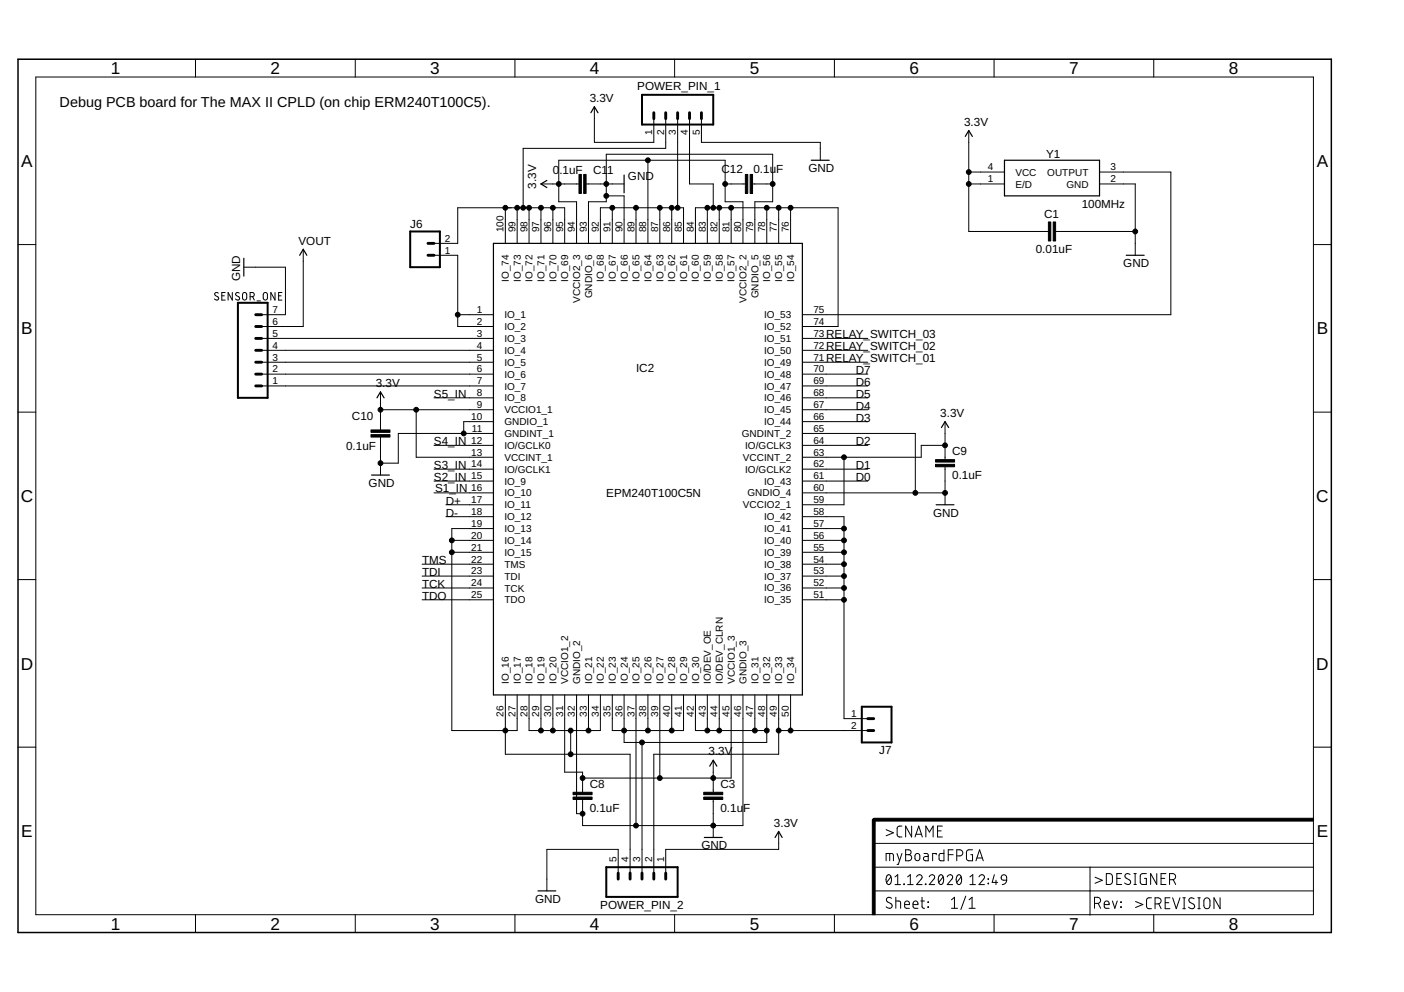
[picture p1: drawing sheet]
<svg xmlns="http://www.w3.org/2000/svg" width="297mm" height="210mm" viewBox="0 0 297 210" stroke-linecap="round" stroke-linejoin="round" font-family="sans-serif">
<g fill="none" stroke="#000" stroke-width=".21">
<path d="M7.6 16.3h270.3v177.2h-270.3zM41.4 12.5v3.8M75.2 12.5v3.8M108.9 12.5v3.8M142.7 12.5v3.8M176.5 12.5v3.8M210.3 12.5v3.8M244.1 12.5v3.8M114.4 38.9h8.1M124 38.9h8M125.8 22.6v7.5h12.5v-5M137.1 33.9v17.6"/>
<path d="M140.8 25.1v6.3h-30.1v12.6M143.4 25.1v18.9M145.9 25.1v13.8h5v5.1M148.4 25.1v5h25.1v3.8M153.4 38.9h4.3M159.2 38.9h4.3M205 38.9h7.5M205 36.4h7.5M205 27.6v21.4h16.8M232.6 36.4h15.1v30.2h-77.9M232.6 38.9h7.6v15.1M3.8 51.8h3.8"/>
<path d="M51.6 56.5h8.8v10.1h-5M64.2 52.7v16.4h-8.8M91.8 54h5v15.1h7.6M91.8 51.5h5v-7.5h22.7v7.5M106.9 44v7.5M109.4 44v7.5M111.9 44v7.5M114.4 44v7.5M117 44v7.5M122 51.5v-8.8h-3.8v-8.8h35.2v8.8h3.8v8.8M124.5 51.5v-8.8h3.8v-10.1h35.2v10.1h-3.8v8.8M127 51.5v-7.5h17.6v7.5"/>
<path d="M128.3 41.4h3.7v10.1M129.5 44v7.5M134.6 44v7.5M139.6 44v7.5M142.1 44v7.5M147.1 51.5v-7.5h30.2v25.1h-7.5M149.6 44v7.5M152.2 44v7.5M154.7 44v7.5M162.2 44v7.5M164.7 44v7.5M167.3 44v7.5"/>
<path d="M223.3 49h16.9M277.9 51.8h3.8M46.2 62a.41 .41 0 0 0-.6-.1 .41 .41 0 0 0-.1 .6l.6 .3a.4 .4 0 0 1 .1 .6 .4 .4 0 0 1-.7 0l-.1-.1M46.9 62.6h.6M47.6 61.9h-.7v1.6h.7M49.1 61.9v1.6l-.8-1.6v1.6M50.6 62a.41 .41 0 0 0-.5-.1 .41 .41 0 0 0-.2 .6l.6 .3a.37 .37 0 0 1 .1 .5 .37 .37 0 0 1-.5 .2l-.3-.2M51.4 62l.4-.1 .3 .1 .1 1.1a.44 .44 0 0 1-.4 .4 .44 .44 0 0 1-.5-.4zM52.9 62.8h.5a.44 .44 0 0 0 .4-.5 .44 .44 0 0 0-.4-.4h-.5v1.6M53.4 62.8l.4 .7M54.4 63.7h.7M55.4 71.6h49"/>
<path d="M55.4 74.1h49M55.4 76.6h49M55.4 79.2h49M55.8 62l.3-.1 .4 .1 .1 1.1a.44 .44 0 0 1-.5 .4 .44 .44 0 0 1-.4-.4zM58.2 61.9v1.6l-.9-1.6v1.6M58.9 62.6h.6M59.6 61.9h-.7v1.6h.7M96.8 66.6h7.6M169.8 71.6h13.8M169.8 74.1h13.8M169.8 76.6h13.8M169.8 79.2h13.8"/>
<path d="M3.8 87.2h3.8M55.4 81.7h49M80.5 86.7h23.9M80.5 82.9v8.1M80.5 92.5v8M88.1 86.7v10.1h16.3M91.8 84.2h12.6M91.8 94.2h12.6M91.8 99.3h12.6M104.4 89.2h-6.3v2.5M104.4 91.7h-20.1v6.3h-3.8M169.8 81.7h13.8"/>
<path d="M169.8 84.2h13.8M169.8 86.7h13.8M169.8 89.2h13.8M169.8 91.7h23.9v12.6M169.8 94.2h13.8M169.8 99.3h13.8M178.6 96.8v10h-8.8M199.9 94.2h-5v2.6h-25.1M199.9 89.2v8.1M199.9 98.8v8M277.9 87.2h3.8M89.3 119.4h15.1"/>
<path d="M91.8 101.8h12.6M91.8 104.3h12.6M94.3 106.8h10.1M94.3 109.3h10.1M95.6 114.3h8.8M95.6 116.9h8.8M104.4 111.8h-8.8v42.8h13.8v-7.6M169.8 101.8h13.8M169.8 104.3h30.1M169.8 109.3h8.8v42.8h5M169.8 111.8h8.8M169.8 114.3h8.8"/>
<path d="M169.8 116.9h8.8M169.8 119.4h8.8M3.8 122.6h3.8M89.3 121.9h15.1M89.3 124.4h15.1M89.3 126.9h15.1M169.8 121.9h8.8M169.8 124.4h8.8M169.8 126.9h8.8M277.9 122.6h3.8M3.8 158.1h3.8M106.9 147v12.6h26.4v25.1"/>
<path d="M111.9 147v7.6h15.1v-7.6M114.4 147v7.6M117 147v7.6M119.5 147v16.4h3.8v4.2M120.7 154.6v5M122 147v25.2h1.3M124.5 147v7.6M129.5 147v7.6h15.1v-7.6M132 147v10.1h30.2v-10.1M134.6 147v27.7M135.8 157.1v27.6M137.1 147v7.6"/>
<path d="M139.6 147v17.6M142.1 147v7.6M147.1 147v7.6h15.1M149.6 147v7.6M152.2 147v7.6M154.7 147v17.6h-31.4M157.2 147v27.7h-33.9v-5.5M159.7 147v7.6M164.7 147v12.6h-26.4v25.1M164.7 154.6h18.9M167.3 147v7.6M277.9 158.1h3.8"/>
<path d="M150.9 160.9v6.7M150.9 169.2v8M164.7 175.9v3.8h-23.9v5M184.8 178.5h93.1M187.5 175.6l1.5 .6-1.5 .6M190.8 174.8h-.7l-.3 .5 .1 1.6 .3 .2h.6M191.6 179.8h.7a.52 .52 0 0 1 .5 .5 .52 .52 0 0 1-.5 .5 .65 .65 0 0 1 .6 .7 .65 .65 0 0 1-.6 .6h-.7zM192.9 174.8v2.3l-1.3-2.3v2.3M193.6 177.1l.8-2.3 .7 2.3M193.8 176.5h1.1M195.9 177.1v-2.3l.7 1.3 .8-1.3v2.3M198.4 175.8h.7"/>
<path d="M199.4 174.8h-1v2.3h1M199.7 179.8v2.3h-.8l-.2-.2v-1.1l.2-.2h.8M201.7 179.8h-1.1v2.3M205.8 179.8l-1 .1-.3 .2v1.5l.2 .4 1.1 .1v-1.3h-.4M41.4 193.5v3.8M75.2 193.5v3.8M108.9 193.5v3.8M130.8 184.7v-5h-15.1v8.8M142.7 193.5v3.8M176.5 193.5v3.8M184.8 188.5h93.1M184.8 183.5h93.1"/>
<path d="M187.5 182.1v-1.5l1.4 .1 .1 1.4M187.7 185.2l.2-.1a.86 .86 0 0 1 .7 1.3 .59 .59 0 0 1-.6 .8 .59 .59 0 0 1-.5-.8v-.5zM188.2 180.6v1.5M188.5 185.5l-.9 1.2M188.6 190.1a.57 .57 0 0 0-.8-.1 .57 .57 0 0 0 0 .8l.7 .4a.58 .58 0 0 1 .1 .9 .58 .58 0 0 1-.9-.1l-.2-.1M189.4 185.5l.5-.4v2.1M189.4 187.2h1.1M189.5 190.6l.8 .1 .2 .2v1.3M189.5 189.9v2.3M189.8 180.6l.5 1.5M190.8 180.6l-.7 2.3h-.3M191.2 187l.1 .2z"/>
<path d="M191.4 191.4h1a.53 .53 0 0 0-.3-.7 .53 .53 0 0 0-.7 .5l.1 .9 .9 .1M191.6 180.8h.7M192 187.2h1.2M192 185.5l.6-.4v2.1M193.2 191.4h1a.54 .54 0 0 0-.4-.7 .54 .54 0 0 0-.6 .5l.1 .9 .9 .1M193.7 180.8l.5-.2a.86 .86 0 0 1 0 1.5h-.4l-.2-.3zM193.9 185.5a.57 .57 0 0 1 .8-.4 .57 .57 0 0 1 .2 .9l-1 1.2h1.2M194.8 190.6h.8M195.1 189.9v2l.5 .3M195.5 180.6h.7l.2 .2v1.3h-.6a.46 .46 0 0 1-.4-.4 .46 .46 0 0 1 .4-.5h.6M195.8 187l.1 .2zM196.3 190.8l.1 .2z"/>
<path d="M196.3 191.9l.1 .1zM196.6 185.5a.57 .57 0 0 1 .8-.4 .57 .57 0 0 1 .2 .9l-1 1.2h1.1M198.1 180.8v-.2h-.8v1.5M198.8 185.2l.1-.1a.86 .86 0 0 1 .7 1.3 .58 .58 0 0 1-.5 .8 .58 .58 0 0 1-.6-.8l.1-.8zM199.5 185.5l-.9 1.2M200.4 185.5a.57 .57 0 0 1 .8-.4 .57 .57 0 0 1 .2 .9l-1 1.2h1.1M200.6 180.8h1.1M201.3 192.2h1.3M201.3 190.4l.6-.5v2.3M202.4 181.1h.7a.65 .65 0 0 0 .6-.6 .65 .65 0 0 0-.6-.7h-.7v2.3M202.6 185.2l.1-.1a.86 .86 0 0 1 .7 1.3 .59 .59 0 0 1-.5 .8 .59 .59 0 0 1-.6-.8v-.5zM203.3 185.5l-.9 1.2"/>
<path d="M204.3 189.6l-1 2.8M205 192.2h1.3M205 190.4l.7-.5v2.3M205.2 187.2h1.2M205.2 185.5l.6-.4v2.1M206.5 182.1l.7-2.3 .8 2.3M206.7 181.5h1.1M207.1 185.5a.58 .58 0 0 1 .8-.4 .58 .58 0 0 1 .2 .9l-1 1.2h1.2M209 186.9l.1 .1zM209 185.9l.1 .2zM210.3 193.5v3.8M210.4 185.1l-.5 1.6h1.2"/>
<path d="M210.7 186.2v1M211.9 185.3l.4-.2 .5 .2 .2 .9-1.1-.1-.1-.3zM213 186.2l-.3 .7-.7 .3M230.6 183.5v10.2M231.6 191.2h.6a.65 .65 0 0 0 .7-.7 .65 .65 0 0 0-.7-.6h-.6v2.3M231.7 185.6l1.5 .7-1.5 .6M232.3 191.2l.6 1M233.6 191.4h1.1a.54 .54 0 0 0-.4-.7 .54 .54 0 0 0-.7 .5l.1 .9 1 .1M234.1 184.8l.8 .1 .4 .4v1.4l-.4 .4-.8 .1zM235.4 190.6l.5 1.6 .5-1.6M236.3 185.9h.7M237.1 191.9l.1 .1z"/>
<path d="M237.1 190.8l.1 .2zM237.3 184.8h-1v2.4h1M239.1 185a.57 .57 0 0 0-.9-.1 .57 .57 0 0 0 .1 .9l.7 .4a.58 .58 0 0 1 0 .9 .58 .58 0 0 1-.9-.1l-.2-.2M239.9 184.8h.5M239.9 187.2h.5M240.2 184.8v2.4M240.2 190.8l1.6 .6-1.6 .6M242.5 184.8l-.9 .1-.3 .3-.1 1.4 .2 .5 1.1 .1v-1.3h-.4M243.6 190h-.7l-.3 .5v1.4l.3 .4h.7M244.1 193.5v3.8M244.4 191.3h.6a.65 .65 0 0 0 .7-.7 .65 .65 0 0 0-.7-.6h-.6v2.3M244.7 184.8v2.4l-1.3-2.4v2.4"/>
<path d="M245.2 191.3l.5 1M245.6 185.9h.8M246.5 191h.8M246.7 184.8h-1.1v2.4h1.1M247.4 186.1h.7a.65 .65 0 0 0 .6-.6 .65 .65 0 0 0-.6-.7h-.7v2.4M247.5 190h-1v2.3h1M248.1 190l.8 2.3 .7-2.3M248.2 186.1l.5 1.1M250.3 192.3h.5M250.3 190h.5M250.5 190v2.3M252.6 190.2a.58 .58 0 0 0-.9-.1 .58 .58 0 0 0 .1 .8l.7 .4a.57 .57 0 0 1 .1 .9 .57 .57 0 0 1-.9-.1l-.2-.1"/>
<path d="M253.4 192.3h.5M253.4 190h.5M253.7 190v2.3M254.8 190.2a.64 .64 0 0 1 .7-.2 .64 .64 0 0 1 .5 .6v1a.65 .65 0 0 1-.7 .7 .65 .65 0 0 1-.6-.7zM258.1 190v2.3l-1.3-2.3v2.3"/>
</g>
<g fill="none" stroke="#000" stroke-width=".25">
<path d="M115.7 38.2l-1.3 .7 1.3 .8M125 23.9l.8-1.3 .7 1.3M132 37v3.8M171.6 33.9h3.8M204.2 28.9l.8-1.3 .7 1.3M212.5 33.9h20.1v7.5h-20.1zM51.6 54.7v3.7M63.4 54l.8-1.3 .7 1.3M104.4 51.5h65.4v95.5h-65.4zM238.3 54h3.8M79.8 84.2l.7-1.3 .8 1.3M199.2 90.5l.7-1.3 .8 1.3"/>
<path d="M78.6 100.5h3.8M198.1 106.8h3.7M149 177.2h3.8M150.2 162.1l.7-1.2 .8 1.2M164 177.2l.7-1.3 .8 1.3M113.8 188.5h3.8"/>
</g>
<g fill="#000" stroke="#000" stroke-width=".21">
<path d="M122.5 36.9h.5v4h-.5zM123.5 36.9h.5v4h-.5zM157.7 36.9h.5v4h-.5zM158.7 36.9h.5v4h-.5zM221.8 47h.5v4h-.5zM222.8 47h.5v4h-.5zM78.5 92h4v.5h-4zM78.5 91h4v.5h-4zM197.9 98.3h4.1v.5h-4.1zM197.9 97.3h4.1v.5h-4.1zM121.2 168.7h4.1v.5h-4.1zM121.2 167.6h4.1v.5h-4.1z"/>
<path d="M148.9 168.7h4v.5h-4zM148.9 167.6h4v.5h-4zM184.6 173.4h.5v20.1h-.5zM184.8 173.1h93.1v.6h-93.1z"/>
</g>
<path d="M135.8 20.1h15.1v6.3h-15.1zM86.8 49h6.3v7.5h-6.3zM50.3 64.1h6.3v20.1h-6.3zM182.3 149.5h6.3v7.6h-6.3zM128.3 183.5h15.1v6.3h-15.1z" fill="none" stroke="#000" stroke-width=".42"/>
<g fill="none" stroke="#000" stroke-width=".61">
<path d="M138.3 23.9v1.2M140.8 23.9v1.2M143.4 23.9v1.2M145.9 23.9v1.2M148.4 23.9v1.2M90.6 51.5h1.2M90.6 54h1.2M54.1 76.6h1.3M54.1 79.2h1.3M54.1 71.6h1.3M54.1 74.1h1.3M54.1 69.1h1.3"/>
<path d="M54.1 66.6h1.3M54.1 81.7h1.3M183.6 154.6h1.2M183.6 152.1h1.2M186.1 173.4h-1.3v1.3M130.8 184.7v1.3M133.3 184.7v1.3M135.8 184.7v1.3M138.3 184.7v1.3M140.8 184.7v1.3"/>
</g>
<path d="M3.8 12.5h277.9v184.8h-277.9z" fill="none" stroke="#000" stroke-width=".32"/>
<g fill="#000" stroke="#000" stroke-width=".21">
<circle cx="118.2" cy="38.9" r=".51"/>
<circle cx="128.3" cy="38.9" r=".51"/>
<circle cx="137.1" cy="33.9" r=".51"/>
<circle cx="153.4" cy="38.9" r=".51"/>
<circle cx="163.5" cy="38.9" r=".51"/>
<circle cx="205" cy="36.4" r=".51"/>
<circle cx="205" cy="38.9" r=".51"/>
<circle cx="106.9" cy="44" r=".51"/>
<circle cx="109.4" cy="44" r=".51"/>
<circle cx="110.7" cy="44" r=".51"/>
<circle cx="111.9" cy="44" r=".51"/>
<circle cx="114.4" cy="44" r=".51"/>
<circle cx="117" cy="44" r=".51"/>
<circle cx="128.3" cy="41.4" r=".51"/>
<circle cx="129.5" cy="44" r=".51"/>
<circle cx="134.6" cy="44" r=".51"/>
<circle cx="139.6" cy="44" r=".51"/>
<circle cx="142.1" cy="44" r=".51"/>
<circle cx="143.4" cy="44" r=".51"/>
<circle cx="149.6" cy="44" r=".51"/>
<circle cx="150.9" cy="44" r=".51"/>
<circle cx="152.2" cy="44" r=".51"/>
<circle cx="154.7" cy="44" r=".51"/>
<circle cx="162.2" cy="44" r=".51"/>
<circle cx="164.7" cy="44" r=".51"/>
<circle cx="167.3" cy="44" r=".51"/>
<circle cx="240.2" cy="49" r=".51"/>
<circle cx="96.8" cy="66.6" r=".51"/>
<circle cx="80.5" cy="98" r=".51"/>
<circle cx="80.5" cy="86.7" r=".51"/>
<circle cx="88.1" cy="86.7" r=".51"/>
<circle cx="98.1" cy="91.7" r=".51"/>
<circle cx="178.6" cy="96.8" r=".51"/>
<circle cx="199.9" cy="94.2" r=".51"/>
<circle cx="95.6" cy="116.9" r=".51"/>
<circle cx="95.6" cy="114.3" r=".51"/>
<circle cx="178.6" cy="114.3" r=".51"/>
<circle cx="178.6" cy="116.9" r=".51"/>
<circle cx="178.6" cy="111.8" r=".51"/>
<circle cx="178.6" cy="119.4" r=".51"/>
<circle cx="193.7" cy="104.3" r=".51"/>
<circle cx="199.9" cy="104.3" r=".51"/>
<circle cx="178.6" cy="121.9" r=".51"/>
<circle cx="178.6" cy="126.9" r=".51"/>
<circle cx="178.6" cy="124.4" r=".51"/>
<circle cx="106.9" cy="154.6" r=".51"/>
<circle cx="114.4" cy="154.6" r=".51"/>
<circle cx="117" cy="154.6" r=".51"/>
<circle cx="120.7" cy="159.6" r=".51"/>
<circle cx="120.7" cy="154.6" r=".51"/>
<circle cx="124.5" cy="154.6" r=".51"/>
<circle cx="132" cy="154.6" r=".51"/>
<circle cx="135.8" cy="157.1" r=".51"/>
<circle cx="137.1" cy="154.6" r=".51"/>
<circle cx="142.1" cy="154.6" r=".51"/>
<circle cx="149.6" cy="154.6" r=".51"/>
<circle cx="152.2" cy="154.6" r=".51"/>
<circle cx="159.7" cy="154.6" r=".51"/>
<circle cx="162.2" cy="154.6" r=".51"/>
<circle cx="164.7" cy="154.6" r=".51"/>
<circle cx="167.3" cy="154.6" r=".51"/>
<circle cx="123.3" cy="172.2" r=".51"/>
<circle cx="123.3" cy="164.6" r=".51"/>
<circle cx="134.6" cy="174.7" r=".51"/>
<circle cx="139.6" cy="164.6" r=".51"/>
<circle cx="150.9" cy="174.7" r=".51"/>
<circle cx="150.9" cy="164.6" r=".51"/>
</g>
<g font-size="3.6">
<text x="23.5" y="15.7">1</text>
<text x="57.2" y="15.7">2</text>
<text x="91" y="15.7">3</text>
<text x="124.8" y="15.7">4</text>
<text x="158.6" y="15.7">5</text>
<text x="192.4" y="15.7">6</text>
<text x="226.2" y="15.7">7</text>
<text x="260" y="15.7">8</text>
<text x="4.5" y="35.3">A</text>
<text x="278.6" y="35.3">A</text>
<text x="4.5" y="70.8">B</text>
<text x="278.6" y="70.8">B</text>
<text x="4.4" y="106.2">C</text>
<text x="278.5" y="106.2">C</text>
<text x="4.4" y="141.7">D</text>
<text x="278.5" y="141.7">D</text>
<text x="4.5" y="177.1">E</text>
<text x="278.6" y="177.1">E</text>
<text x="23.5" y="196.7">1</text>
<text x="57.2" y="196.7">2</text>
<text x="91" y="196.7">3</text>
<text x="124.8" y="196.7">4</text>
<text x="158.6" y="196.7">5</text>
<text x="192.4" y="196.7">6</text>
<text x="226.2" y="196.7">7</text>
<text x="260" y="196.7">8</text>
</g>
<text font-size="3" x="12.6" y="22.6">Debug PCB board for The MAX II CPLD (on chip ERM240T100C5).</text>
<g font-size="2.5">
<text x="124.8" y="21.6">3.3V</text>
<text x="134.8" y="19.1">POWER_PIN_1</text>
<text x="204" y="26.6">3.3V</text>
<text x="221.3" y="33.5">Y1</text>
<text x="113.4" y="39.9" transform="rotate(-90 113.4 39.9)">3.3V</text>
<text x="117" y="36.8">0</text>
<text x="118.3" y="36.8">.1uF</text>
<text x="125.5" y="36.8">C1</text>
<text x="128.5" y="36.8">1</text>
<text x="132.9" y="38.2">GND</text>
<text x="152.7" y="36.5">C12</text>
<text x="159.4" y="36.5">0.1uF</text>
<text x="171" y="36.4">GND</text>
<text x="220.9" y="46.1">C1</text>
<text x="228.9" y="44">100MHz</text>
<text x="63.2" y="51.8">VOUT</text>
<text x="86.8" y="48.2">J6</text>
<text x="219.1" y="53.6">0.01uF</text>
<text x="50.8" y="59.5" transform="rotate(-90 50.8 59.5)">GND</text>
<text x="237.7" y="56.5">GND</text>
<text x="174.8" y="71.6">RELAY_SWITCH_03</text>
<text x="174.8" y="76.6">RELAY_SWITCH_01</text>
<text x="174.8" y="74.1">RELAY_SWITCH_02</text>
<text x="79.5" y="81.9">3.3V</text>
<text x="134.6" y="78.8">IC2</text>
<text x="181.1" y="79.2">D7</text>
<text x="181.1" y="81.7">D6</text>
<text x="74.5" y="88.8">C10</text>
<text x="91.8" y="84.2">S5_IN</text>
<text x="181.1" y="89.2">D3</text>
<text x="181.1" y="84.2">D5</text>
<text x="181.1" y="86.7">D4</text>
<text x="198.9" y="88.2">3.3V</text>
<text x="73.2" y="95.1">0.1uF</text>
<text x="91.8" y="94.2">S4_IN</text>
<text x="181.1" y="94.2">D2</text>
<text x="91.8" y="101.8">S2_IN</text>
<text x="91.8" y="99.3">S3_IN</text>
<text x="181.1" y="99.3">D1</text>
<text x="181.1" y="101.8">D0</text>
<text x="201.4" y="101.4">0.1uF</text>
<text x="201.4" y="96.4">C9</text>
<text x="78" y="103">GND</text>
<text x="92.1" y="104">S1_IN</text>
<text x="94.3" y="106.8">D+</text>
<text x="128.3" y="105.2">EPM240T100C5N</text>
<text x="94.3" y="109.3">D-</text>
<text x="197.4" y="109.3">GND</text>
<text x="89.3" y="119.4">TMS</text>
<text x="89.3" y="124.4">TCK</text>
<text x="89.3" y="121.9">TDI</text>
<text x="89.3" y="126.9">TDO</text>
<text x="149.9" y="159.9">3.3V</text>
<text x="186" y="159.6">J7</text>
<text x="124.8" y="166.8">C8</text>
<text x="152.4" y="166.8">C3</text>
<text x="124.8" y="171.8">0.1uF</text>
<text x="152.4" y="171.8">0.1u</text>
<text x="157.2" y="171.8">F</text>
<text x="148.4" y="179.7">GND</text>
<text x="163.7" y="174.9">3.3V</text>
<text x="113.2" y="191">GND</text>
<text x="127" y="192.3">POWER_PIN_2</text>
</g>
<g font-size="2.1">
<text x="138" y="28.6" transform="rotate(-90 138 28.6)">1</text>
<text x="140.5" y="28.6" transform="rotate(-90 140.5 28.6)">2</text>
<text x="143" y="28.6" transform="rotate(-90 143 28.6)">3</text>
<text x="145.5" y="28.6" transform="rotate(-90 145.5 28.6)">4</text>
<text x="148" y="28.6" transform="rotate(-90 148 28.6)">5</text>
<text x="209" y="38.6">1</text>
<text x="209" y="36.1">4</text>
<text x="214.8" y="39.7">E/D</text>
<text x="214.8" y="37.2">VCC</text>
<text x="221.6" y="37.2">OUTPUT</text>
<text x="225.6" y="39.7">GND</text>
<text x="234.9" y="38.6">2</text>
<text x="234.9" y="36.1">3</text>
<text x="94.1" y="53.7">1</text>
<text x="94.1" y="51.1">2</text>
<text x="106.6" y="49.2" transform="rotate(-90 106.6 49.2)">100</text>
<text x="109.1" y="49.2" transform="rotate(-90 109.1 49.2)">99</text>
<text x="111.6" y="49.2" transform="rotate(-90 111.6 49.2)">98</text>
<text x="114.1" y="49.2" transform="rotate(-90 114.1 49.2)">97</text>
<text x="116.6" y="49.2" transform="rotate(-90 116.6 49.2)">96</text>
<text x="119.1" y="49.2" transform="rotate(-90 119.1 49.2)">95</text>
<text x="121.6" y="49.2" transform="rotate(-90 121.6 49.2)">94</text>
<text x="124.2" y="49.2" transform="rotate(-90 124.2 49.2)">93</text>
<text x="126.7" y="49.2" transform="rotate(-90 126.7 49.2)">92</text>
<text x="129.2" y="49.2" transform="rotate(-90 129.2 49.2)">91</text>
<text x="131.7" y="49.2" transform="rotate(-90 131.7 49.2)">90</text>
<text x="134.2" y="49.2" transform="rotate(-90 134.2 49.2)">89</text>
<text x="136.7" y="49.2" transform="rotate(-90 136.7 49.2)">88</text>
<text x="139.2" y="49.2" transform="rotate(-90 139.2 49.2)">87</text>
<text x="141.8" y="49.2" transform="rotate(-90 141.8 49.2)">86</text>
<text x="144.3" y="49.2" transform="rotate(-90 144.3 49.2)">85</text>
<text x="146.8" y="49.2" transform="rotate(-90 146.8 49.2)">84</text>
<text x="149.3" y="49.2" transform="rotate(-90 149.3 49.2)">83</text>
<text x="151.8" y="49.2" transform="rotate(-90 151.8 49.2)">82</text>
<text x="154.3" y="49.2" transform="rotate(-90 154.3 49.2)">81</text>
<text x="156.8" y="49.2" transform="rotate(-90 156.8 49.2)">80</text>
<text x="159.4" y="49.2" transform="rotate(-90 159.4 49.2)">79</text>
<text x="161.9" y="49.2" transform="rotate(-90 161.9 49.2)">78</text>
<text x="164.4" y="49.2" transform="rotate(-90 164.4 49.2)">77</text>
<text x="166.9" y="49.2" transform="rotate(-90 166.9 49.2)">76</text>
<text x="107.7" y="59.6" transform="rotate(-90 107.7 59.6)">IO_74</text>
<text x="110.2" y="59.6" transform="rotate(-90 110.2 59.6)">IO_73</text>
<text x="112.7" y="59.6" transform="rotate(-90 112.7 59.6)">IO_72</text>
<text x="115.2" y="59.6" transform="rotate(-90 115.2 59.6)">IO_71</text>
<text x="117.7" y="59.6" transform="rotate(-90 117.7 59.6)">IO_70</text>
<text x="120.2" y="59.6" transform="rotate(-90 120.2 59.6)">IO_69</text>
<text x="127.8" y="59.6" transform="rotate(-90 127.8 59.6)">IO_68</text>
<text x="130.3" y="59.6" transform="rotate(-90 130.3 59.6)">IO_67</text>
<text x="132.8" y="59.6" transform="rotate(-90 132.8 59.6)">IO_66</text>
<text x="135.3" y="59.6" transform="rotate(-90 135.3 59.6)">IO_65</text>
<text x="137.8" y="59.6" transform="rotate(-90 137.8 59.6)">IO_64</text>
<text x="140.3" y="59.6" transform="rotate(-90 140.3 59.6)">IO_63</text>
<text x="142.9" y="59.6" transform="rotate(-90 142.9 59.6)">IO_62</text>
<text x="145.4" y="59.6" transform="rotate(-90 145.4 59.6)">IO_61</text>
<text x="147.9" y="59.6" transform="rotate(-90 147.9 59.6)">IO_60</text>
<text x="150.4" y="59.6" transform="rotate(-90 150.4 59.6)">IO_59</text>
<text x="152.9" y="59.6" transform="rotate(-90 152.9 59.6)">IO_58</text>
<text x="155.4" y="59.6" transform="rotate(-90 155.4 59.6)">IO_57</text>
<text x="163" y="59.6" transform="rotate(-90 163 59.6)">IO_56</text>
<text x="165.5" y="59.6" transform="rotate(-90 165.5 59.6)">IO_55</text>
<text x="168" y="59.6" transform="rotate(-90 168 59.6)">IO_54</text>
<text x="122.7" y="64.1" transform="rotate(-90 122.7 64.1)">VCCIO2_3</text>
<text x="125.3" y="63.1" transform="rotate(-90 125.3 63.1)">GNDIO_6</text>
<text x="157.9" y="64.1" transform="rotate(-90 157.9 64.1)">VCCIO2_2</text>
<text x="160.5" y="63.1" transform="rotate(-90 160.5 63.1)">GNDIO_5</text>
<text x="57.7" y="71.3">5</text>
<text x="57.7" y="68.7">6</text>
<text x="57.7" y="66.2">7</text>
<text x="100.9" y="66.2">1</text>
<text x="100.9" y="68.7">2</text>
<text x="100.9" y="71.3">3</text>
<text x="106.7" y="67.3">IO_1</text>
<text x="106.7" y="69.9">IO_2</text>
<text x="161.7" y="67.3">IO_53</text>
<text x="161.7" y="69.8">IO_52</text>
<text x="172.1" y="66.2">75</text>
<text x="172.1" y="68.7">74</text>
<text x="172.1" y="71.3">73</text>
<text x="57.7" y="76.3">3</text>
<text x="57.7" y="73.8">4</text>
<text x="100.9" y="73.8">4</text>
<text x="100.9" y="76.3">5</text>
<text x="106.7" y="72.4">IO_3</text>
<text x="106.7" y="74.9">IO_4</text>
<text x="106.7" y="77.4">IO_5</text>
<text x="161.7" y="72.4">IO_51</text>
<text x="161.7" y="74.9">IO_50</text>
<text x="161.7" y="77.4">IO_49</text>
<text x="172.1" y="73.8">72</text>
<text x="172.1" y="76.3">71</text>
<text x="57.7" y="81.3">1</text>
<text x="57.7" y="78.8">2</text>
<text x="100.9" y="78.8">6</text>
<text x="100.9" y="81.3">7</text>
<text x="100.9" y="83.8">8</text>
<text x="106.7" y="79.9">IO_6</text>
<text x="106.7" y="82.4">IO_7</text>
<text x="161.7" y="79.9">IO_48</text>
<text x="161.7" y="82.4">IO_47</text>
<text x="172.1" y="78.8">70</text>
<text x="172.1" y="81.3">69</text>
<text x="172.1" y="83.8">68</text>
<text x="99.7" y="88.9">10</text>
<text x="100.9" y="86.3">9</text>
<text x="106.7" y="84.9">IO_8</text>
<text x="106.7" y="87.5">VCCIO1_1</text>
<text x="106.7" y="90">GNDIO_1</text>
<text x="161.7" y="84.9">IO_46</text>
<text x="161.7" y="87.4">IO_45</text>
<text x="161.7" y="90">IO_44</text>
<text x="172.1" y="86.3">67</text>
<text x="172.1" y="88.9">66</text>
<text x="99.7" y="93.9">12</text>
<text x="99.9" y="91.4">11</text>
<text x="106.7" y="92.5">GNDINT_1</text>
<text x="106.7" y="95">IO/GCLK0</text>
<text x="157" y="92.5">GNDINT_2</text>
<text x="157.7" y="95">IO/GCLK3</text>
<text x="172.1" y="91.4">65</text>
<text x="172.1" y="93.9">64</text>
<text x="99.7" y="96.4">13</text>
<text x="99.7" y="98.9">14</text>
<text x="99.7" y="101.4">15</text>
<text x="106.7" y="97.5">VCCINT_1</text>
<text x="106.7" y="100">IO/GCLK1</text>
<text x="157.2" y="97.5">VCCINT_2</text>
<text x="157.7" y="100">IO/GCLK2</text>
<text x="172.1" y="96.4">63</text>
<text x="172.1" y="98.9">62</text>
<text x="172.1" y="101.4">61</text>
<text x="99.7" y="103.9">16</text>
<text x="99.7" y="106.5">17</text>
<text x="106.7" y="102.5">IO_9</text>
<text x="106.7" y="105">IO_10</text>
<text x="106.7" y="107.6">IO_11</text>
<text x="157.2" y="107.6">VCCIO2_1</text>
<text x="158.1" y="105">GNDIO_4</text>
<text x="161.7" y="102.5">IO_43</text>
<text x="172.1" y="103.9">60</text>
<text x="172.1" y="106.5">59</text>
<text x="99.7" y="109">18</text>
<text x="99.7" y="111.5">19</text>
<text x="99.7" y="114">20</text>
<text x="106.7" y="110.1">IO_12</text>
<text x="106.7" y="112.6">IO_13</text>
<text x="161.7" y="110.1">IO_42</text>
<text x="161.7" y="112.6">IO_41</text>
<text x="172.1" y="109">58</text>
<text x="172.1" y="111.5">57</text>
<text x="172.1" y="114">56</text>
<text x="99.7" y="116.5">21</text>
<text x="99.7" y="119">22</text>
<text x="106.7" y="115.1">IO_14</text>
<text x="106.7" y="117.6">IO_15</text>
<text x="161.7" y="115.1">IO_40</text>
<text x="161.7" y="117.6">IO_39</text>
<text x="172.1" y="116.5">55</text>
<text x="172.1" y="119">54</text>
<text x="99.7" y="121.5">23</text>
<text x="99.7" y="124.1">24</text>
<text x="106.7" y="120.1">TMS</text>
<text x="106.7" y="122.6">TDI</text>
<text x="106.7" y="125.2">TCK</text>
<text x="161.7" y="120.1">IO_38</text>
<text x="161.7" y="122.6">IO_37</text>
<text x="161.7" y="125.2">IO_36</text>
<text x="172.1" y="121.5">53</text>
<text x="172.1" y="124.1">52</text>
<text x="99.7" y="126.6">25</text>
<text x="106.7" y="127.7">TDO</text>
<text x="161.7" y="127.7">IO_35</text>
<text x="172.1" y="126.6">51</text>
<text x="107.7" y="144.7" transform="rotate(-90 107.7 144.7)">IO_16</text>
<text x="110.2" y="144.7" transform="rotate(-90 110.2 144.7)">IO_17</text>
<text x="112.7" y="144.7" transform="rotate(-90 112.7 144.7)">IO_18</text>
<text x="115.2" y="144.7" transform="rotate(-90 115.2 144.7)">IO_19</text>
<text x="117.7" y="144.7" transform="rotate(-90 117.7 144.7)">IO_20</text>
<text x="120.2" y="144.7" transform="rotate(-90 120.2 144.7)">VCCIO1_2</text>
<text x="122.7" y="144.7" transform="rotate(-90 122.7 144.7)">GNDIO_2</text>
<text x="125.3" y="144.7" transform="rotate(-90 125.3 144.7)">IO_21</text>
<text x="127.8" y="144.7" transform="rotate(-90 127.8 144.7)">IO_22</text>
<text x="130.3" y="144.7" transform="rotate(-90 130.3 144.7)">IO_23</text>
<text x="132.8" y="144.7" transform="rotate(-90 132.8 144.7)">IO_24</text>
<text x="135.3" y="144.7" transform="rotate(-90 135.3 144.7)">IO_25</text>
<text x="137.8" y="144.7" transform="rotate(-90 137.8 144.7)">IO_26</text>
<text x="140.3" y="144.7" transform="rotate(-90 140.3 144.7)">IO_27</text>
<text x="142.9" y="144.7" transform="rotate(-90 142.9 144.7)">IO_28</text>
<text x="145.4" y="144.7" transform="rotate(-90 145.4 144.7)">IO_29</text>
<text x="147.9" y="144.7" transform="rotate(-90 147.9 144.7)">IO_30</text>
<text x="150.4" y="144.7" transform="rotate(-90 150.4 144.7)">IO/DEV_OE</text>
<text x="152.9" y="144.7" transform="rotate(-90 152.9 144.7)">IO/DEV_CLRN</text>
<text x="155.4" y="144.7" transform="rotate(-90 155.4 144.7)">VCCIO1_3</text>
<text x="157.9" y="144.7" transform="rotate(-90 157.9 144.7)">GNDIO_3</text>
<text x="160.5" y="144.7" transform="rotate(-90 160.5 144.7)">IO_31</text>
<text x="163" y="144.7" transform="rotate(-90 163 144.7)">IO_32</text>
<text x="165.5" y="144.7" transform="rotate(-90 165.5 144.7)">IO_33</text>
<text x="168" y="144.7" transform="rotate(-90 168 144.7)">IO_34</text>
<text x="106.6" y="151.7" transform="rotate(-90 106.6 151.7)">26</text>
<text x="109.1" y="151.7" transform="rotate(-90 109.1 151.7)">27</text>
<text x="111.6" y="151.7" transform="rotate(-90 111.6 151.7)">28</text>
<text x="114.1" y="151.7" transform="rotate(-90 114.1 151.7)">29</text>
<text x="116.6" y="151.7" transform="rotate(-90 116.6 151.7)">30</text>
<text x="119.1" y="151.7" transform="rotate(-90 119.1 151.7)">31</text>
<text x="121.6" y="151.7" transform="rotate(-90 121.6 151.7)">32</text>
<text x="124.2" y="151.7" transform="rotate(-90 124.2 151.7)">33</text>
<text x="126.7" y="151.7" transform="rotate(-90 126.7 151.7)">34</text>
<text x="129.2" y="151.7" transform="rotate(-90 129.2 151.7)">35</text>
<text x="131.7" y="151.7" transform="rotate(-90 131.7 151.7)">36</text>
<text x="134.2" y="151.7" transform="rotate(-90 134.2 151.7)">37</text>
<text x="136.7" y="151.7" transform="rotate(-90 136.7 151.7)">38</text>
<text x="139.2" y="151.7" transform="rotate(-90 139.2 151.7)">39</text>
<text x="141.8" y="151.7" transform="rotate(-90 141.8 151.7)">40</text>
<text x="144.3" y="151.7" transform="rotate(-90 144.3 151.7)">41</text>
<text x="146.8" y="151.7" transform="rotate(-90 146.8 151.7)">42</text>
<text x="149.3" y="151.7" transform="rotate(-90 149.3 151.7)">43</text>
<text x="151.8" y="151.7" transform="rotate(-90 151.8 151.7)">44</text>
<text x="154.3" y="151.7" transform="rotate(-90 154.3 151.7)">45</text>
<text x="156.8" y="151.7" transform="rotate(-90 156.8 151.7)">46</text>
<text x="159.4" y="151.7" transform="rotate(-90 159.4 151.7)">47</text>
<text x="161.9" y="151.7" transform="rotate(-90 161.9 151.7)">48</text>
<text x="164.4" y="151.7" transform="rotate(-90 164.4 151.7)">49</text>
<text x="166.9" y="151.7" transform="rotate(-90 166.9 151.7)">50</text>
<text x="180.1" y="151.7">1</text>
<text x="180.1" y="154.2">2</text>
<text x="130.4" y="182.4" transform="rotate(-90 130.4 182.4)">5</text>
<text x="133" y="182.4" transform="rotate(-90 133 182.4)">4</text>
<text x="135.5" y="182.4" transform="rotate(-90 135.5 182.4)">3</text>
<text x="138" y="182.4" transform="rotate(-90 138 182.4)">2</text>
<text x="140.5" y="182.4" transform="rotate(-90 140.5 182.4)">1</text>
</g>
</svg>
